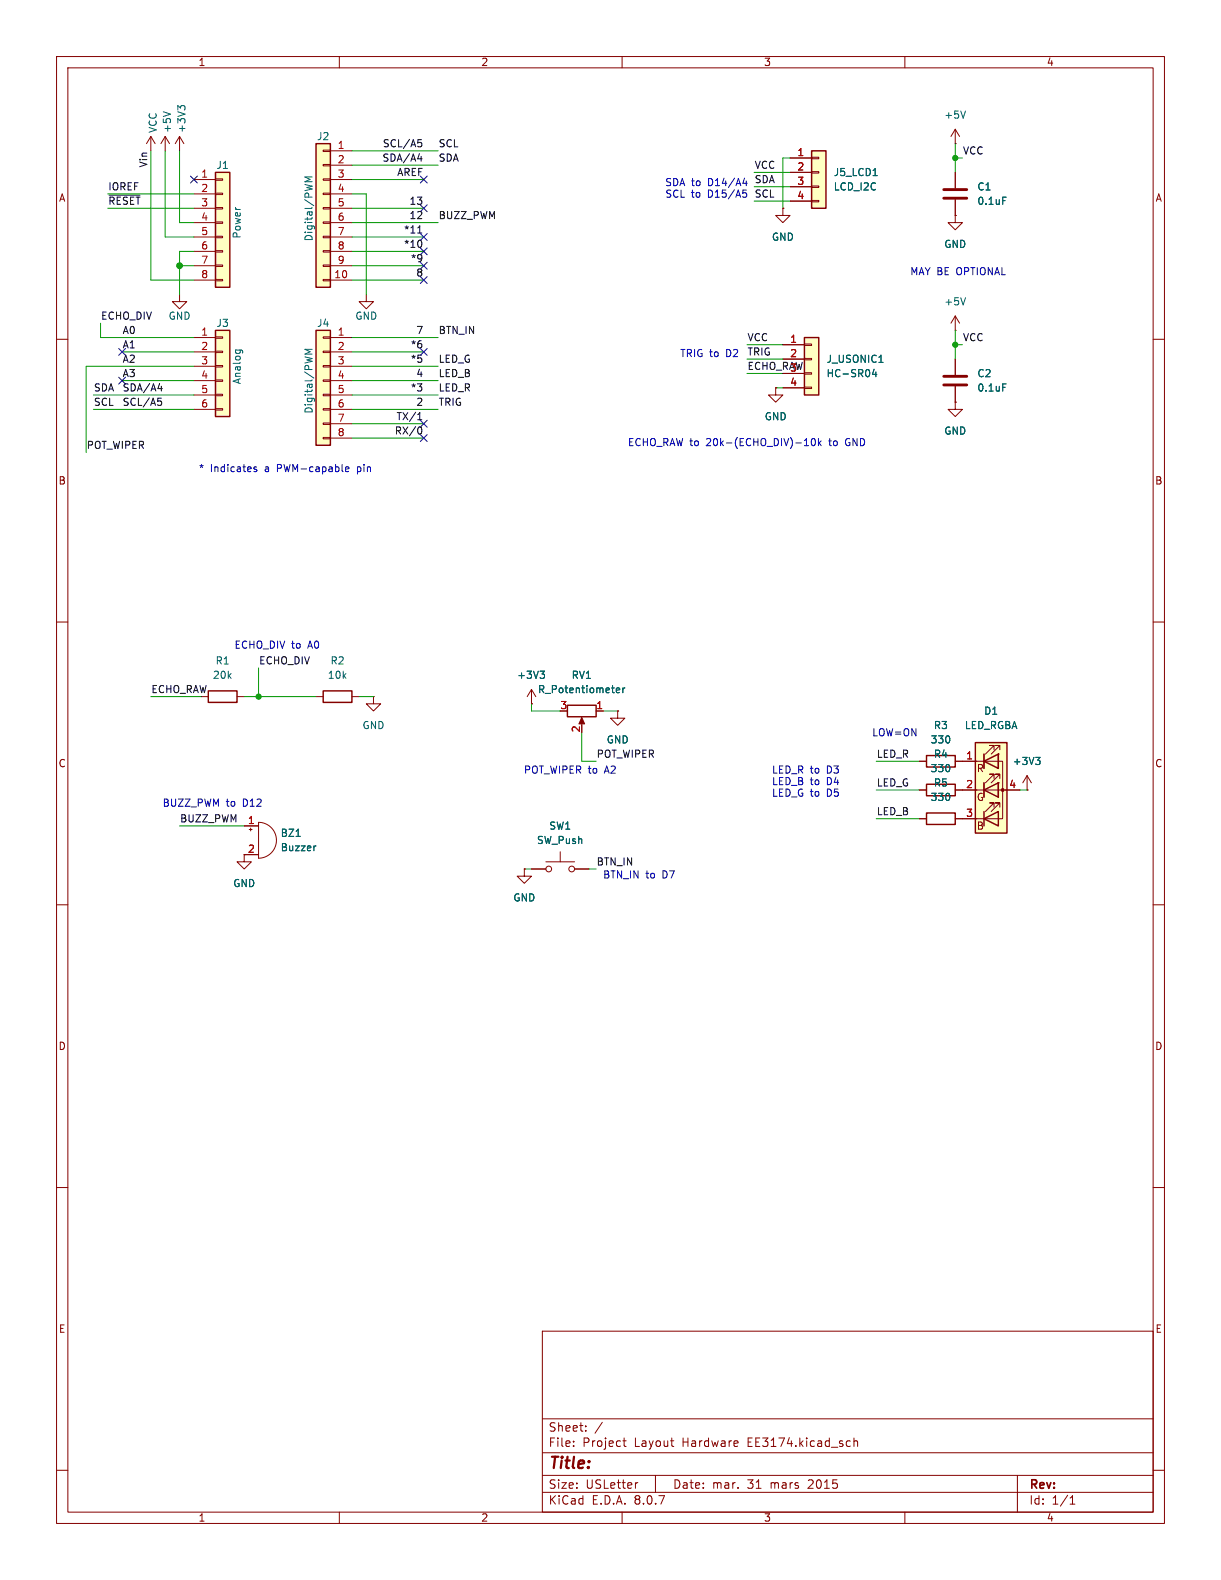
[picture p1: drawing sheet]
<svg xmlns="http://www.w3.org/2000/svg" width="216mm" height="279mm" viewBox="0 0 216 279" stroke-linecap="round" stroke-linejoin="round" font-family="sans-serif">
<g fill="none" stroke="#840000" stroke-width=".18">
<path d="M10 10h195.9v259.4h-195.9zM12 12h191.9v255.4h-191.9zM60 10v2M110 10v2M160 10v2M31.7 24.1l-.7 1.3M31.7 24.1v2.6M31.7 24.1l.8 1.3M168.9 38.1v1.3h1.3l-1.3 1.2-1.3-1.2h1.3M168.9 38.1h.1M168.9 25.4h.1M168.9 22.9v2.5"/>
<path d="M168.9 30.5v2.8M168.9 35.3v2.8M168.9 22.9l-.8 1.2M168.9 22.9l.8 1.2M10 60h2M168.9 71.1v1.3h1.3l-1.3 1.3-1.3-1.3h1.3M168.9 71.1h.1M203.9 60h2M10 110h2M203.9 110h2M41.9 123.2h1.3M55.9 123.2h1.2"/>
<path d="M62.2 123.2h1.3M10 160h2M43.2 151.1v1.3h1.2l-1.2 1.3-1.3-1.3h1.3M203.9 160h2M10 210h2M203.9 210h2M95.9 235.4h108v32h-108zM10 260h2M95.9 256.9h108M95.9 250.9h108M101.4 255.6v.2M101.4 254.9v.1"/>
<path d="M103.6 252.9v.2M103.6 252.2v.1M106.5 251.5l-1.3 1.9M110.1 254.8h.6M110.4 254.3v1.3l.3 .2M150.2 254.8l.2 .1M150.4 255.7l-.2 .1M151 254.9l.2-.1 .4 .1v.9M151 254.3v1.5M203.9 260h2M60 267.4v2M95.9 263.9h108"/>
<path d="M95.9 260.9h108M110 267.4v2M112.8 262.2l-.3 .1M115.9 260.9v3M160 267.4v2M179.9 260.9v6.5M189.2 266h.9M189.2 264.9l.4-.4v1.5"/>
</g>
<path d="M31.9 19.1l-.5-.4v.8M31.9 18.9l.3-.2h.3l.2 .2M170.7 19.6l-.4 1.3M177.3 34.9h.6" fill="none" stroke="#006464" stroke-width=".18"/>
<path d="M36.8 122.2h5.1v2h-5.1zM57.1 122.2h5.1v2h-5.1z" fill="none" stroke="#840000" stroke-width=".25"/>
<path d="M166.9 35.1h4M166.9 33.5h4" fill="none" stroke="#840000" stroke-width=".51"/>
<path d="M143.5 26.7h2.5v10.1h-2.5z" fill="#ffffc2"/>
<path d="M139.7 27.9h3.8M139.7 30.5h3.8M139.7 33h3.8M139.7 35.6h3.8M143.5 35.4h1.3v.3h-1.3zM143.5 32.9h1.3v.2h-1.3zM143.5 30.4h1.3v.2h-1.3zM143.5 27.8h1.3v.3h-1.3z" fill="none" stroke="#840000" stroke-width=".18"/>
<path d="M143.5 26.7h2.5v10.1h-2.5z" fill="none" stroke="#840000" stroke-width=".25"/>
<path d="M154.4 31.1h.7" fill="none" stroke="#006464" stroke-width=".18"/>
<path d="M142.2 59.7h2.6v10.2h-2.6z" fill="#ffffc2"/>
<g fill="none" stroke="#840000" stroke-width=".18">
<path d="M26.7 24.1l-.8 1.3M26.7 24.1v2.6M26.7 24.1l.7 1.3M29.2 24.1l-.8 1.3M29.2 24.1v2.6M29.2 24.1l.8 1.3M137.2 68.6v1.3h1.2l-1.2 1.2-1.3-1.2h1.3M137.2 68.6h.1M138.4 61h3.8M138.4 63.5h3.8M138.4 66h3.8M138.4 68.6h3.8"/>
<path d="M142.2 68.5h1.3v.2h-1.3zM142.2 65.9h1.3v.3h-1.3zM142.2 63.4h1.3v.2h-1.3zM142.2 60.8h1.3v.3h-1.3zM168.9 63.5v2.8M168.9 68.3v2.8"/>
</g>
<path d="M142.2 59.7h2.6v10.2h-2.6z" fill="none" stroke="#840000" stroke-width=".25"/>
<path d="M28.9 19.8l1.2 .4M154.6 65.3l-.3 .9h.8M154.9 65.8v.8M155.4 64.1h.7M177.3 67.9h.6" fill="none" stroke="#006464" stroke-width=".18"/>
<path d="M166.9 68.1h4M166.9 66.5h4" fill="none" stroke="#840000" stroke-width=".51"/>
<path d="M38.1 30.5h2.5v20.3h-2.5z" fill="#ffffc2"/>
<g fill="none" stroke="#840000" stroke-width=".18">
<path d="M34.3 31.8h3.8M34.3 34.3h3.8M34.3 36.8h3.8M34.3 39.4h3.8M38.1 39.2h1.3v.3h-1.3zM38.1 36.7h1.3v.3h-1.3zM38.1 34.2h1.3v.2h-1.3zM38.1 31.6h1.3v.3h-1.3zM34.3 41.9h3.8M34.3 44.5h3.8M34.3 47h3.8M34.3 49.5h3.8"/>
<path d="M38.1 49.4h1.3v.3h-1.3zM38.1 46.9h1.3v.2h-1.3zM38.1 44.3h1.3v.3h-1.3zM38.1 41.8h1.3v.2h-1.3z"/>
</g>
<path d="M38.1 30.5h2.5v20.3h-2.5z" fill="none" stroke="#840000" stroke-width=".25"/>
<path d="M55.9 58.4h2.5v20.3h-2.5z" fill="#ffffc2"/>
<g fill="none" stroke="#840000" stroke-width=".18">
<path d="M31.7 52.1v1.2h1.3l-1.3 1.3-1.2-1.3h1.2M57.1 59.6h1.3v.2h-1.3zM58.4 59.7h3.8M168.9 58.4h.1M168.9 55.9l-.8 1.3M168.9 55.9v2.5M168.9 55.9l.8 1.3M57.1 77.3h1.3v.3h-1.3zM57.1 74.8h1.3v.3h-1.3zM57.1 72.3h1.3v.2h-1.3zM57.1 69.7h1.3v.3h-1.3zM57.1 67.2h1.3v.2h-1.3z"/>
<path d="M57.1 64.6h1.3v.3h-1.3zM57.1 62.1h1.3v.3h-1.3zM58.4 62.2h3.8M58.4 64.8h3.8M58.4 67.3h3.8M58.4 69.9h3.8M58.4 72.4h3.8M58.4 74.9h3.8M58.4 77.5h3.8"/>
</g>
<path d="M55.9 58.4h2.5v20.3h-2.5z" fill="none" stroke="#840000" stroke-width=".25"/>
<path d="M170.7 52.6l-.4 1.3M55.2 61.8h-1.3l.9 .4-.9 .4h1.3" fill="none" stroke="#006464" stroke-width=".18"/>
<path d="M38.1 58.4h2.5v15.3h-2.5z" fill="#ffffc2"/>
<g fill="none" stroke="#840000" stroke-width=".18">
<path d="M138.4 36.8v1.3h1.3l-1.3 1.3-1.2-1.3h1.2M138.4 36.8h.1M34.3 59.7h3.8M38.1 59.6h1.3v.2h-1.3zM34.3 62.2h3.8M34.3 64.8h3.8M34.3 67.3h3.8M34.3 69.9h3.8M34.3 72.4h3.8M38.1 72.3h1.3v.2h-1.3zM38.1 69.7h1.3v.3h-1.3zM38.1 67.2h1.3v.2h-1.3z"/>
<path d="M38.1 64.6h1.3v.3h-1.3zM38.1 62.1h1.3v.3h-1.3zM109.2 125.7v1.3h1.3l-1.3 1.3-1.3-1.3h1.3M109.2 125.7h.1M162.6 134.6h1.2M162.6 139.7h1.2M168.9 134.6h1.3M168.9 139.7h1.3M181.6 139.7h.1M181.6 137.2l-.8 1.2M181.6 137.2v2.5M181.6 137.2l.8 1.2"/>
<path d="M43.2 146.1h2.5M43.2 151.1h2.5M44.1 146.7h.5M44.3 146.4v.5M45.7 145.4a3.2 3.2 0 0 1 3.2 3.2 3.2 3.2 0 0 1-3.2 3.2z"/>
</g>
<path d="M38.1 58.4h2.5v15.3h-2.5zM163.8 133.6h5.1v2h-5.1zM163.8 138.7h5.1v2h-5.1z" fill="none" stroke="#840000" stroke-width=".25"/>
<path d="M41.6 61.9h1.1l.2 .2M41.7 61.9l-.1 .4M42.4 61.9l.1 .4M183.1 133.9h.8l-.4 .5M183.7 134.4l.2 .3v.3l-.2 .2M52.4 147.9h.7M55.9 149.6l-.3 .1" fill="none" stroke="#006464" stroke-width=".18"/>
<path d="M172.5 131.3h5.6v16h-5.6z" fill="#ffffc2"/>
<g fill="none" stroke="#840000" stroke-width=".18">
<path d="M66 123.2v1.3h1.3l-1.3 1.2-1.2-1.2h1.2M66 123.2h.1M94 124.5h.1M94 121.9l-.8 1.3M94 121.9v2.6M94 121.9l.7 1.3M102.9 127.3v1M105.4 125.7h1.3M170.2 134.6h7.1v10.2h-8.4M170.2 139.7h10.1M174 138.4v2.6M174 133.4v2.5"/>
<path d="M175.8 137.7v-.8h-.8h.8l-1.6 1.5M175.8 132.6v-.8h-.8h.8l-1.6 1.6M176.5 138.4v2.6zM176.5 138.4h.1M176.5 133.4v2.5zM176.5 133.4h.1M176.8 137.7v-.8h-.8h.8l-1.5 1.5M176.8 132.6v-.8h-.8h.8l-1.5 1.6M92.7 153.7v1.2h1.3l-1.3 1.3-1.3-1.3h1.3M92.7 153.7h.1M94 153.7h2.5M96.5 152.4h5.1"/>
<path d="M99.1 150.6v1.8M101.6 153.7h2.5M162.6 144.8h1.2M175.8 142.7v-.7h-.8h.8l-1.6 1.5M176.8 142.7v-.7h-.8h.8l-1.5 1.5"/>
<circle cx="97" cy="153.7" r=".51"/>
<circle cx="101.1" cy="153.7" r=".51"/>
</g>
<path d="M100.3 124.7h5.1v2h-5.1zM172.5 131.3h5.6v16h-5.6zM174 139.7l2.5-1.3v2.6zM174 134.6l2.5-1.2v2.5zM174 133.4v2.5M174 138.4v2.6M163.8 143.8h5.1v2h-5.1zM174 144.8l2.5-1.3v2.6zM174 143.5v2.6" fill="none" stroke="#840000" stroke-width=".25"/>
<g fill="#840000" stroke="#840000" stroke-width=".18">
<path d="M102.9 126.9l.5 1.1h-1z"/>
<circle cx="177.3" cy="139.7" r=".25"/>
</g>
<path d="M95.5 118.7h.8l-.4 .5M96 119.2l.3 .2v.3l-.3 .3M109 122.1l.6-.1-.1-.3h-.3l-.2 .1v.6h.5M110.1 121.7v.8M110.5 121.7l-.4 .2" fill="none" stroke="#006464" stroke-width=".18"/>
<path d="M55.9 25.4h2.5v25.4h-2.5z" fill="#ffffc2"/>
<g fill="none" stroke="#840000" stroke-width=".18">
<path d="M57.1 39.2h1.3v.3h-1.3zM57.1 36.7h1.3v.3h-1.3zM57.1 34.2h1.3v.2h-1.3zM57.1 31.6h1.3v.3h-1.3zM57.1 29.1h1.3v.2h-1.3zM57.1 26.5h1.3v.3h-1.3zM58.4 26.7h3.8M58.4 29.2h3.8M58.4 31.8h3.8M58.4 34.3h3.8M58.4 36.8h3.8M58.4 39.4h3.8"/>
<path d="M138.4 36.8h.1M139.7 27.9h3.8M139.7 30.5h3.8M139.7 33h3.8M139.7 35.6h3.8M168.9 38.1h.1M168.9 30.5v2.8M168.9 35.3v2.8M57.1 49.4h1.3v.3h-1.3zM57.1 46.9h1.3v.2h-1.3zM57.1 44.3h1.3v.3h-1.3zM57.1 41.8h1.3v.2h-1.3z"/>
<path d="M58.4 49.5h3.8M58.4 41.9h3.8M58.4 44.5h3.8M58.4 47h3.8M64.8 52.1v1.2h1.2l-1.2 1.3-1.3-1.3h1.3M137.2 68.6h.1M138.4 61h3.8M138.4 63.5h3.8M138.4 66h3.8M138.4 68.6h3.8M168.9 71.1h.1M168.9 63.5v2.8"/>
<path d="M168.9 68.3v2.8M94 124.5h.1M105.4 125.7h1.3M109.2 125.7h.1M162.6 134.6h1.2M162.6 139.7h1.2M168.9 134.6h3.8M168.9 139.7h3.8M177.8 139.7h2.5M181.6 139.7h.1M43.2 146.1h2.5M43.2 151.1h2.5"/>
<path d="M92.7 153.7h.1M94 153.7h2.5M101.6 153.7h2.5M162.6 144.8h1.2M168.9 144.8h3.8"/>
</g>
<path d="M55.9 25.4h2.5v25.4h-2.5z" fill="none" stroke="#840000" stroke-width=".25"/>
<g fill="none" stroke="#006464" stroke-width=".18">
<path d="M55.2 31.3h-1.3l.9 .4-.9 .4h1.3M154.4 31.1h.7M177.3 34.9h.6M154.6 65.3l-.3 .9h.8M154.9 65.8v.8M155.4 64.1h.7M177.3 67.9h.6M95.5 118.7h.8l-.4 .5M96 119.2l.3 .2v.3l-.3 .3M109 122.1l.6-.1-.1-.3h-.3l-.2 .1v.6h.5M110.1 121.7v.8M110.5 121.7l-.4 .2"/>
<path d="M183.1 133.9h.8l-.4 .5M183.7 134.4l.2 .3v.3l-.2 .2M52.4 147.9h.7M55.9 149.6l-.3 .1"/>
</g>
<g fill="none" stroke="#0f0f0f" stroke-width=".18">
<path d="M19.3 34.5h5.5M73.9 28.1h.7M73.9 24.7h.6M74 25.2h.3l.3 .2-.1 .4-.5 .2M74.5 27.7v.8M73.9 41.2h.7M74.5 42.7v.8M27.9 70.4h.6M27.9 68.7h.8M28 70.9h.3l.3 .2-.1 .5-.5 .1M28.5 68.3v.8M73.9 74.2h.7"/>
<path d="M74 73.3l.2-.3v1.2M74.2 75.5a.68 .68 0 0 1 .4 .6 .68 .68 0 0 1-.4 .7"/>
</g>
<path d="M131.3 32.4h.8M131.4 33.6h.6M131.5 34.1h.3l.2 .2v.5l-.5 .1M132 32v.8M142.2 78.8h.8M143.6 77.7l.2-.2a.68 .68 0 0 1 .4 .7 .68 .68 0 0 1-.4 .6l-.2-.1-.2-.4zM144.7 77.5v1.3M144.8 78.3l.4 .5M145.2 78l-.5 .5M45.4 82.6h-.3l-.2 .1v.2l.5 .1v.3h-.5M61.1 83l.6-.1-.1-.3h-.3l-.2 .1 .1 .6h.4" fill="none" stroke="#0000c2" stroke-width=".18"/>
<g fill="none" stroke="#009600" stroke-width=".18">
<path d="M19 34.3h15.3M19 36.8h15.3M26.7 26.7v22.8h7.6M29.2 26.7v15.2h5.1M31.7 26.7v12.7h2.6M62.2 39.4h15.3M62.2 31.8h12.7M62.2 34.3h2.6v17.8M62.2 29.2h15.3M62.2 36.8h12.7M62.2 26.7h15.3M133.3 35.6h6.4"/>
<path d="M133.3 30.5h6.4M133.3 33h6.4M139.7 27.9h-1.3v8.9M168.9 25.4v5.1M168.9 27.9h1.3M17.8 57.2v2.5h16.5M31.7 47h2.6M34.3 44.5h-2.6v7.6M62.2 41.9h12.7M62.2 47h12.7M62.2 49.5h12.7M62.2 44.5h12.7"/>
<path d="M62.2 59.7h15.3M168.9 58.4v5.1M16.5 69.9h17.8M16.5 72.4h17.8M21.6 67.3h12.7M21.6 62.2h12.7M34.3 64.8h-19.1v15.2M62.2 67.3h15.3M62.2 64.8h15.3M62.2 69.9h15.3M62.2 77.5h12.7M62.2 72.4h15.3"/>
<path d="M62.2 62.2h12.7M62.2 74.9h12.7M132.1 61h6.3M132.1 63.5h6.3M132.1 66h6.3M137.2 68.6h1.2M168.9 61h1.3M45.7 118.1v5.1M26.7 123.2h8.9M43.2 123.2h12.7M63.5 123.2h2.5M94 124.5v1.2h5.1"/>
<path d="M102.9 129.5v5.1h2.5M106.7 125.7h2.5M154.9 139.7h7.7M154.9 134.6h7.7M180.3 139.7h1.3M31.7 146.1h11.5M92.7 153.7h1.3M104.1 153.7h1.3M154.9 144.8h7.7"/>
</g>
<g fill="none" stroke="#000084" stroke-width=".18">
<path d="M33.7 31.1l1.2 1.3M34.9 31.1l-1.2 1.3M74.3 36.2l1.2 1.2M74.3 31.1l1.2 1.3M75.5 36.2l-1.2 1.2M75.5 31.1l-1.2 1.3M74.3 48.9l1.2 1.2M74.3 41.3l1.2 1.2M74.3 43.8l1.2 1.3M74.3 46.4l1.2 1.2M75.5 48.9l-1.2 1.2M75.5 41.3l-1.2 1.2"/>
<path d="M75.5 43.8l-1.2 1.3M75.5 46.4l-1.2 1.2M21 61.6l1.2 1.2M21 66.7l1.2 1.2M22.2 61.6l-1.2 1.2M22.2 66.7l-1.2 1.2M74.3 61.6l1.2 1.2M74.3 74.3l1.2 1.2M74.3 76.9l1.2 1.2M75.5 61.6l-1.2 1.2M75.5 74.3l-1.2 1.2M75.5 76.9l-1.2 1.2"/>
</g>
<g fill="#009600" stroke="#009600" stroke-width=".18">
<circle cx="45.7" cy="123.2" r=".46"/>
<circle cx="168.9" cy="61" r=".46"/>
<circle cx="168.9" cy="27.9" r=".46"/>
<circle cx="31.8" cy="47" r=".51"/>
</g>
<text font-size="2.8" fill="#840000" x="96.9" y="260.3">Title:</text>
<g font-size="2.1" fill="#840000">
<text x="96.9" y="256.1">File:</text>
<text x="96.9" y="253.4">Sheet:</text>
<text x="103" y="256.1">Project</text>
<text x="112.2" y="256.1">Layout</text>
<text x="120.8" y="256.1">Hardware</text>
<text x="132.5" y="256.1">EE3174.kicad_sch</text>
<text x="96.9" y="263.5">Size:</text>
<text x="103.6" y="263.5">USLetter</text>
<text x="118.9" y="263.5">Date:</text>
<text x="125.9" y="263.5">mar.</text>
<text x="132.2" y="263.5">31</text>
<text x="136.4" y="263.5">mars</text>
<text x="143.2" y="263.5">2015</text>
<text x="181.9" y="263.7">Rev:</text>
<text x="96.9" y="266.3">KiCad</text>
<text x="104.6" y="266.3">E.D.A.</text>
<text x="112.2" y="266.3">8.0.7</text>
<text x="181.9" y="266.3">Id:</text>
<text x="186" y="266.3">1/1</text>
</g>
<g font-size="1.8" fill="#840000">
<text x="35" y="11.9">1</text>
<text x="85" y="11.9">2</text>
<text x="135" y="11.9">3</text>
<text x="185" y="11.9">4</text>
<text x="10.3" y="35.9">A</text>
<text x="204.2" y="35.9">A</text>
<text x="10.3" y="85.9">B</text>
<text x="204.2" y="85.9">B</text>
<text x="10.3" y="135.9">C</text>
<text x="172.6" y="136.8">R</text>
<text x="204.2" y="135.9">C</text>
<text x="172.6" y="141.8">G</text>
<text x="172.6" y="146.9">B</text>
<text x="10.3" y="185.9">D</text>
<text x="204.2" y="185.9">D</text>
<text x="10.3" y="235.9">E</text>
<text x="204.2" y="235.9">E</text>
<text x="35" y="269.3">1</text>
<text x="85" y="269.3">2</text>
<text x="135" y="269.3">3</text>
<text x="185" y="269.3">4</text>
</g>
<g font-size="1.8" fill="#006464">
<text x="27.9" y="23.6" transform="rotate(-90 27.9 23.6)">VCC</text>
<text x="30.4" y="23.6" transform="rotate(-90 30.4 23.6)">+5V</text>
<text x="33" y="23.6" transform="rotate(-90 33 23.6)">+3V3</text>
<text x="166.9" y="21.2">+5V</text>
<text x="56" y="25">J2</text>
<text x="38.2" y="30.1">J1</text>
<text x="147.3" y="31.3">J5_LCD1</text>
<text x="147.3" y="33.9">LCD_I2C</text>
<text x="172.7" y="33.9">C1</text>
<text x="172.7" y="36.4">0.1uF</text>
<text x="42.8" y="42.3" transform="rotate(-90 42.8 42.3)">Power</text>
<text x="55.5" y="42.8" transform="rotate(-90 55.5 42.8)">Digital/PWM</text>
<text x="136.4" y="42.8">GND</text>
<text x="166.9" y="44">GND</text>
<text x="29.7" y="56.7">GND</text>
<text x="38.2" y="58">J3</text>
<text x="56" y="58">J4</text>
<text x="62.7" y="56.7">GND</text>
<text x="166.9" y="54.2">+5V</text>
<text x="146.1" y="64.4">J_USONIC1</text>
<text x="42.8" y="68" transform="rotate(-90 42.8 68)">Analog</text>
<text x="146.1" y="66.9">HC-SR04</text>
<text x="172.7" y="66.9">C2</text>
<text x="172.7" y="69.4">0.1uF</text>
<text x="55.5" y="73.2" transform="rotate(-90 55.5 73.2)">Digital/PWM</text>
<text x="135.1" y="74.5">GND</text>
<text x="166.9" y="77.1">GND</text>
<text x="38" y="117.7">R1</text>
<text x="58.3" y="117.7">R2</text>
<text x="37.5" y="120.2">20k</text>
<text x="57.9" y="120.2">10k</text>
<text x="91.3" y="120.2">+3V3</text>
<text x="95" y="122.8">R_Potentiometer</text>
<text x="101" y="120.2">RV1</text>
<text x="64" y="129.1">GND</text>
<text x="107.2" y="131.7">GND</text>
<text x="164.5" y="131.7">330</text>
<text x="165" y="129.1">R3</text>
<text x="170.5" y="129.1">LED_RGBA</text>
<text x="173.9" y="126.6">D1</text>
<text x="164.5" y="136.8">330</text>
<text x="165" y="134.2">R4</text>
<text x="179" y="135.5">+3V3</text>
<text x="164.5" y="141.8">330</text>
<text x="165" y="139.3">R5</text>
<text x="49.5" y="148.2">BZ1</text>
<text x="94.8" y="149.5">SW_Push</text>
<text x="97" y="146.9">SW1</text>
<text x="49.5" y="150.7">Buzzer</text>
<text x="41.1" y="157.1">GND</text>
<text x="90.7" y="159.6">GND</text>
</g>
<g font-size="1.8" fill="#0f0f0f">
<text x="26.1" y="29.7" transform="rotate(-90 26.1 29.7)">Vin</text>
<text x="67.5" y="28.7">SDA/A4</text>
<text x="67.6" y="26.1">SCL/A5</text>
<text x="77.5" y="28.7">SDA</text>
<text x="77.5" y="26.1">SCL</text>
<text x="133.3" y="29.9">VCC</text>
<text x="170.2" y="27.4">VCC</text>
<text x="19" y="33.8">IOREF</text>
<text x="70.1" y="31.2">AREF</text>
<text x="133.3" y="35">SCL</text>
<text x="133.3" y="32.5">SDA</text>
<text x="19" y="36.3">~{RESET}</text>
<text x="71.3" y="41.4">*11</text>
<text x="72.3" y="36.3">13</text>
<text x="72.3" y="38.8">12</text>
<text x="77.5" y="38.8">BUZZ_PWM</text>
<text x="71.3" y="43.9">*10</text>
<text x="72.5" y="46.5">*9</text>
<text x="73.5" y="49">8</text>
<text x="17.8" y="56.6">ECHO_DIV</text>
<text x="21.6" y="59.2">A0</text>
<text x="73.5" y="59.2">7</text>
<text x="77.5" y="59.2">BTN_IN</text>
<text x="21.6" y="64.2">A2</text>
<text x="21.6" y="61.7">A1</text>
<text x="72.5" y="64.2">*5</text>
<text x="72.5" y="61.7">*6</text>
<text x="77.5" y="64.2">LED_G</text>
<text x="132.1" y="65.5">ECHO_RAW</text>
<text x="132.1" y="60.4">VCC</text>
<text x="132.1" y="63">TRIG</text>
<text x="170.2" y="60.4">VCC</text>
<text x="16.5" y="71.9">SCL</text>
<text x="16.5" y="69.3">SDA</text>
<text x="21.6" y="69.3">SDA/A4</text>
<text x="21.6" y="71.9">SCL/A5</text>
<text x="21.6" y="66.8">A3</text>
<text x="72.5" y="69.3">*3</text>
<text x="73.5" y="71.9">2</text>
<text x="73.5" y="66.8">4</text>
<text x="77.5" y="71.9">TRIG</text>
<text x="77.5" y="69.3">LED_R</text>
<text x="77.5" y="66.8">LED_B</text>
<text x="69.7" y="76.9">RX/0</text>
<text x="70" y="74.4">TX/1</text>
<text x="15.2" y="79.5">POT_WIPER</text>
<text x="45.7" y="117.6">ECHO_DIV</text>
<text x="26.7" y="122.7">ECHO_RAW</text>
<text x="105.4" y="134.1">POT_WIPER</text>
<text x="154.9" y="134.1">LED_R</text>
<text x="154.9" y="139.2">LED_G</text>
<text x="31.7" y="145.5">BUZZ_PWM</text>
<text x="154.9" y="144.2">LED_B</text>
<text x="105.4" y="153.1">BTN_IN</text>
</g>
<g font-size="1.8" fill="#a90000">
<text x="59.6" y="26.4">1</text>
<text x="59.6" y="29">2</text>
<text x="140.9" y="27.7">1</text>
<text x="35.5" y="31.5">1</text>
<text x="35.5" y="34">2</text>
<text x="59.6" y="31.5">3</text>
<text x="59.6" y="34">4</text>
<text x="140.9" y="30.2">2</text>
<text x="140.9" y="32.8">3</text>
<text x="140.9" y="35.3">4</text>
<text x="35.5" y="36.6">3</text>
<text x="35.5" y="39.1">4</text>
<text x="35.5" y="41.7">5</text>
<text x="59.6" y="36.6">5</text>
<text x="59.6" y="39.1">6</text>
<text x="59.6" y="41.7">7</text>
<text x="35.5" y="44.2">6</text>
<text x="35.5" y="46.7">7</text>
<text x="59.6" y="44.2">8</text>
<text x="59.6" y="46.7">9</text>
<text x="35.5" y="49.3">8</text>
<text x="59" y="49.3">10</text>
<text x="35.5" y="59.4">1</text>
<text x="59.6" y="59.4">1</text>
<text x="35.5" y="62">2</text>
<text x="35.5" y="64.5">3</text>
<text x="59.6" y="62">2</text>
<text x="59.6" y="64.5">3</text>
<text x="139.6" y="60.7">1</text>
<text x="139.6" y="63.2">2</text>
<text x="139.6" y="65.8">3</text>
<text x="35.5" y="67.1">4</text>
<text x="35.5" y="69.6">5</text>
<text x="59.6" y="67.1">4</text>
<text x="59.6" y="69.6">5</text>
<text x="139.6" y="68.3">4</text>
<text x="35.5" y="72.1">6</text>
<text x="59.6" y="72.1">6</text>
<text x="59.6" y="74.7">7</text>
<text x="59.6" y="77.2">8</text>
<text x="99" y="125.5">3</text>
<text x="105.3" y="125.5">1</text>
<text x="102.6" y="129.6" transform="rotate(-90 102.6 129.6)">2</text>
<text x="170.7" y="134.4">1</text>
<text x="170.7" y="139.4">2</text>
<text x="178.4" y="139.4">4</text>
<text x="43.7" y="145.8">1</text>
<text x="170.7" y="144.5">3</text>
<text x="43.7" y="150.9">2</text>
</g>
<g font-size="1.8" fill="#0000c2">
<text x="117.5" y="33.1">SDA to</text>
<text x="117.5" y="35.2">SCL to</text>
<text x="125.3" y="35.2">D15/A5</text>
<text x="125.3" y="33.1">D14/A4</text>
<text x="160.8" y="48.9">MAY BE OPTIONAL</text>
<text x="120.2" y="63.4">TRIG to</text>
<text x="128.5" y="63.4">D2</text>
<text x="35.1" y="83.6">*</text>
<text x="37.2" y="83.6">Indicates</text>
<text x="46.9" y="83.6">a</text>
<text x="49.3" y="83.6">PWM-capable</text>
<text x="63.6" y="83.6">pin</text>
<text x="110.9" y="79.1">ECHO_RAW to</text>
<text x="125" y="79.1">20k-(ECHO_DIV)-10k</text>
<text x="146.9" y="79.1">to</text>
<text x="150" y="79.1">GND</text>
<text x="41.4" y="114.9">ECHO_DIV to</text>
<text x="54.6" y="114.9">A0</text>
<text x="154.1" y="130.4">LOW=ON</text>
<text x="92.5" y="137">POT_WIPER to</text>
<text x="107" y="137">A2</text>
<text x="136.4" y="137">LED_R to</text>
<text x="146.3" y="137">D3</text>
<text x="28.7" y="142.9">BUZZ_PWM</text>
<text x="40" y="142.9">to</text>
<text x="43" y="142.9">D12</text>
<text x="136.4" y="139">LED_B</text>
<text x="136.4" y="141.1">LED_G to</text>
<text x="143.3" y="139">to</text>
<text x="146.3" y="139">D4</text>
<text x="146.3" y="141.1">D5</text>
<text x="106.5" y="155.6">BTN_IN</text>
<text x="114.2" y="155.6">to</text>
<text x="117.2" y="155.6">D7</text>
</g>
</svg>
